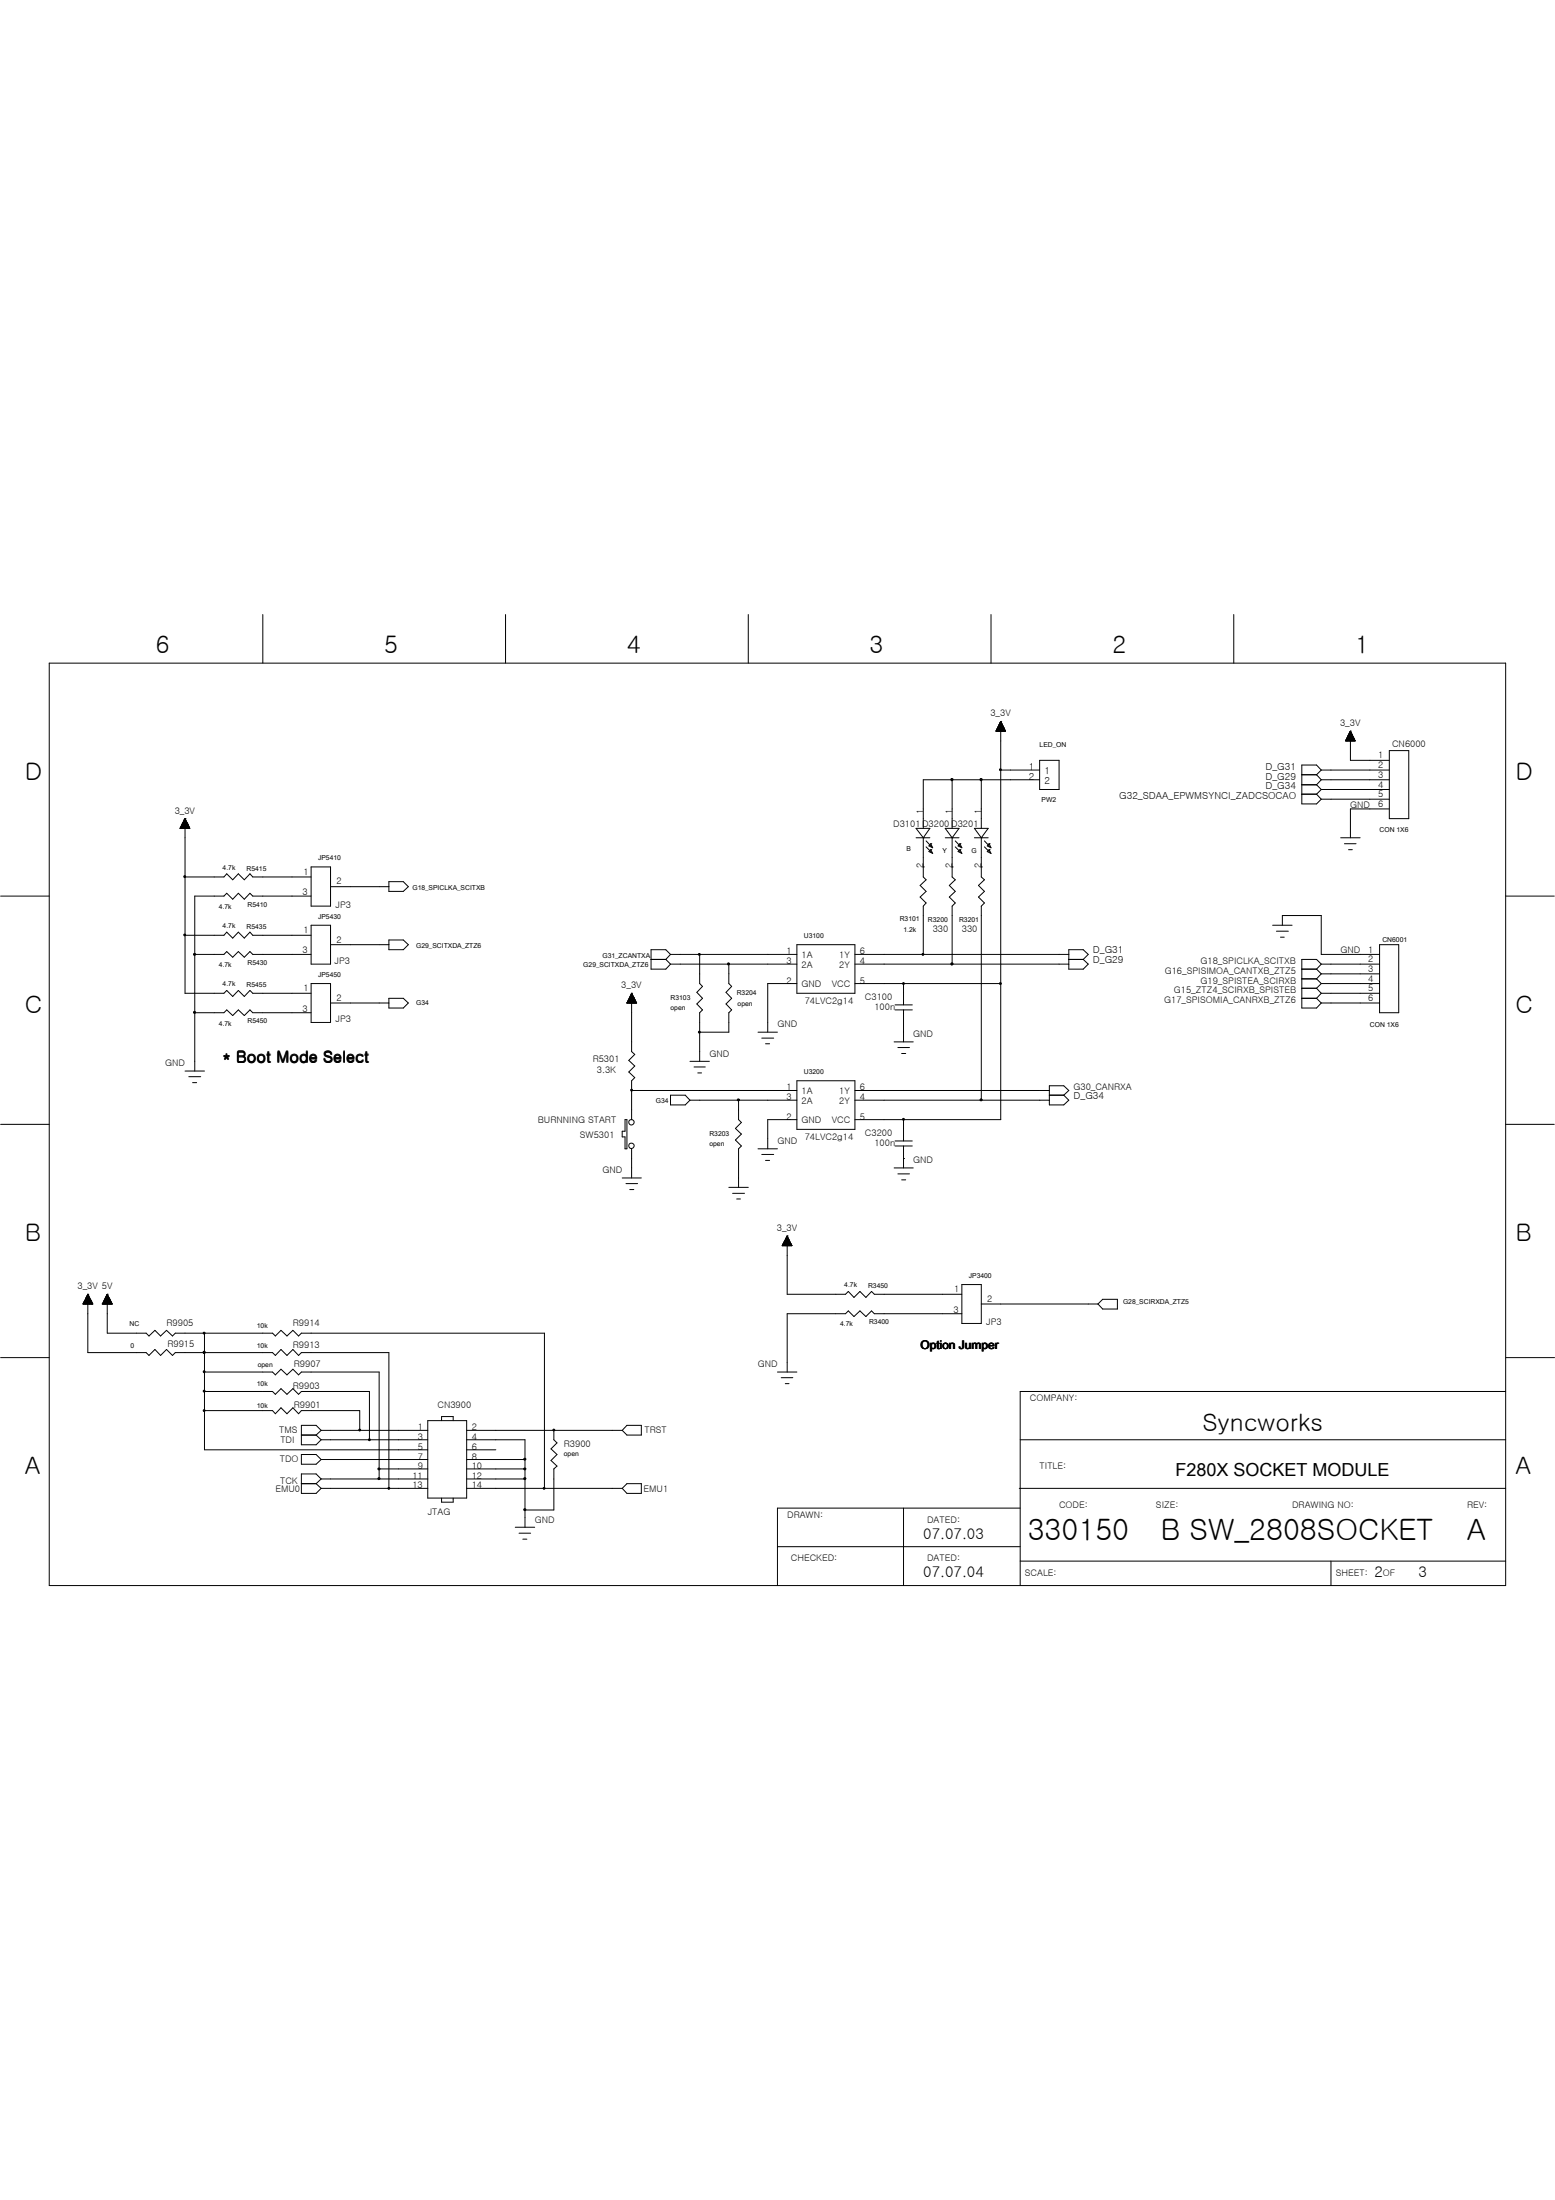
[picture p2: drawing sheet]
<svg xmlns="http://www.w3.org/2000/svg" width="210mm" height="297mm" viewBox="0 0 210 297" stroke-linecap="round" stroke-linejoin="round" font-family="sans-serif">
<g fill="none" stroke="#000" stroke-width=".13">
<path d="M6.6 89.5h196.6v124.6h-196.6zM35.5 83v6.5M68.2 83v6.5M101 83v6.5M133.8 83v6.5M134.5 98.7h1.2M134.5 98.6v.1M134.5 98.6h1.2M134.5 98.6h1.2v.1M134.5 98.5h1.1M134.6 98.5h1v.2M134.6 98.4h1"/>
<path d="M134.6 98.4v.3M134.6 98.7v-.4h1v.4M134.7 98.3h.9M134.7 98.3h.8v.4M134.7 98.2v.5M134.7 98.2h.8M134.7 98.7v-.6h.8v.6M134.7 98.1h.7M134.8 98h.6v.7M134.8 98h.5v.7M134.9 97.8h.4v.9M134.9 97.8v.9"/>
<path d="M134.9 97.8h.4M134.9 97.7h.4v1M134.9 97.7v1M135 97.7h.2M135 97.6h.2v1.1M135 97.6v1.1M135 97.6h.2M135 97.5h.1v1.2M135.1 97.4h.1M135.1 97.4v53.8h-19.7M135.1 97.4l-.6 1.3M135.1 97.4l.6 1.3"/>
<path d="M135.1 97.5l-.1 1.2M135.3 97.9h-.5v.8M135.4 98h-.6v.7M166.5 83v6.5M181.7 100h1.2M181.7 99.9v.1M181.7 99.9h1.2M181.7 99.8h1.1M181.8 99.8h1v.2M181.8 99.6h.9M181.9 99.6h.8v.4M181.9 99.5v.5"/>
<path d="M181.9 99.5h.8M181.9 99.5h.8v.5M181.9 99.4v.6M181.9 99.4h.7M181.9 99.4h.7v.6M181.9 99.3v.7M182 99.3h.6M182 99.2h.5v.8M182.1 99.1h.4v.9M182.1 99h.4v1M182.1 99v1M182.2 99h.2"/>
<path d="M182.2 98.9h.2v1.1M182.2 98.9v1.1M182.2 98.9h.1M182.2 98.8h.1v1.2M182.2 98.8v1.2M182.2 98.8h.1M182.3 98.7h.1M182.3 98.7v4h5.2M182.3 98.7l-.6 1.3M182.3 98.7l.6 1.3M182.5 99.1h-.4v.9M182.5 99.2h-.5v.8"/>
<path d="M182.8 99.7h-1v.3M24.3 111.8h1.3M24.3 111.7h1.3M24.3 111.8h.1M24.4 111.8v-.1h1.2v.1M24.4 111.6h1.1M24.5 111.6h1v.2M24.5 111.5h1M24.5 111.5v.3M24.5 111.5h.9v.3M24.5 111.4v.4M24.6 111.4h.8"/>
<path d="M24.6 111.8v-.5h.8v.5M24.6 111.3h.8M24.6 111.3h.8v.5M24.6 111.2v.6M24.6 111.2h.7M24.7 111.2h.6v.6M24.7 111h.5v.8M24.8 111h.4v.8M24.8 110.9v.9M24.8 110.9h.3M24.8 110.8h.3v1M24.8 110.8v1"/>
<path d="M24.8 118.3h.2v.1h-.2zM24.8 110.8h.3M24.8 110.7h.3v1.1M24.8 110.7v1.1M24.9 110.7h.2M24.9 110.6h.1v1.2M25 110.5h.1M25 110.5l-.7 1.3h1.3M25 110.5v23.6h5.2l.4-.4 .8 .8 .8-.8 .8 .8 .7-.8 .4 .4h7.9M25 118.4h5.2l.4-.4 .8 .8 .8-.8 .8 .8 .7-.8 .4 .4h7.9M25 110.5l.6 1.3M25 110.6l-.1 1.2"/>
<path d="M25.2 111h-.5v.8M25.3 111.1h-.6v.7M42 117.1h2.6v5.2h-2.6zM44.6 119.7h7.9M52.5 119h1.9l.7 .7-.7 .7h-1.9zM123.7 113.1h1.8M123.7 111.8h1.8l-.9 1.3zM124.6 113.1h.1M124.6 117.1h.1M124.6 113.1v5.3l.4 .4-.8 .7 .8 .9-.8 .7 .8 .8-.4 .4v6.6M125 113.5l.8 .8M125 114.3l.8 .8"/>
<path d="M125.6 114.7h.1M125.6 113.9h.1M125.6 114.7l.3 .5-.5-.2zM125.6 113.9l.3 .6-.5-.3zM127.6 113.1h1.9M127.6 111.8h1.9l-1 1.3zM128.4 105.1h.2v.3h-.2zM128.5 113.1h.1M128.5 117.1h.1M128.5 105.3v6.5M128.5 113.1v5.3l.4 .4-.8 .7 .8 .9-.8 .7 .8 .8-.4 .4v7.9M128.9 113.5l.8 .8"/>
<path d="M128.9 114.3l.8 .8M129.6 114.7h.1M129.6 113.9h.1M129.6 114.7l.2 .5-.5-.2zM129.6 113.9l.2 .6-.5-.3zM131.5 113.1h1.9M131.5 111.8h1.9l-.9 1.3zM132.3 105.1h.2v.3h-.2zM132.5 113.1h.1M132.5 117.1h.1M132.5 105.3v6.5M132.5 113.1v5.3l.4 .4-.8 .7 .8 .9-.8 .7 .8 .8-.4 .4v26.2"/>
<path d="M132.9 113.5l.7 .8M132.9 114.3l.7 .8M133.5 114.7h.1M133.5 113.9h.1M133.5 114.7l.3 .5-.5-.2zM133.5 113.9l.3 .6-.5-.3zM134.9 103.8h.2v.2h-.2zM135.1 104h5.2M140.3 105.3h-15.7v6.5M140.3 102.7h2.7v3.9h-2.7zM175.7 104.6h2M175.7 106h2"/>
<path d="M175.7 107.2h2M177.7 104.6l.7 .7M177.7 106l.7 .6M177.7 107.2l.7 .7M178.4 104h9.1M178.4 105.3h9.1M178.4 106.6h9.1M178.4 107.9h9.1M178.4 104l-.7-.7h-2v5.2h2l.7-.6M178.4 104l-.7 .6M178.4 105.3l-.7 .7M178.4 106.6l-.7 .6"/>
<path d="M181 113.1h2.6M181.5 113.9h1.5M181.7 100v-.1h1.1v.1M181.8 100v-.3h1v.3M182 114.7h.5M187.5 101.3h2.7v9.2h-2.7zM187.5 109.2h-5.2v3.9M.1 121h6.5M24.8 126.1h.2v.2h-.2zM25 126.3h5.2l.4-.4 .8 .8 .8-.8 .8 .8 .7-.8 .4 .4h7.9M26.2 128.8h.2v.1l-.2 .1v-.1zM26.2 136.6h.2v.1l-.2 .1z"/>
<path d="M26.3 128.9h3.9l.4-.4 .8 .7 .8-.7 .8 .7 .7-.7 .4 .4h7.9M26.3 136.7h3.9l.4-.3 .8 .7 .8-.7 .8 .7 .7-.7 .4 .3h7.9M42 121h-7.9l-.4-.4-.7 .8-.8-.8-.8 .8-.8-.8-.4 .4h-3.9v23.6M42 132.8h2.6v5.2h-2.6zM42 124.9h2.6v5.3h-2.6zM44.6 127.6h7.9M44.6 135.4h7.9M52.5 134.8h1.9l.7 .6-.7 .7h-1.9zM52.5 126.9h1.9l.7 .7-.7 .6h-1.9zM84.6 135.4h1.3M84.7 135.3h1.2M84.7 135.4v-.1h1.2v.1"/>
<path d="M84.8 135.2h1M84.8 135.4v-.2h1v.2M84.8 135.1h1M84.8 135.4v-.4h1v.4M84.8 135h.9M84.9 135.4v-.4h.8v.4M84.9 134.9h.8M84.9 135.4v-.6h.7v.6M84.9 134.8h.7M85 134.7h.6M85 134.6h.5M85 135.4v-.9h.5v.9"/>
<path d="M85.1 134.5h.3M85.1 134.4h.3M85.2 134.3h.1M85.2 135.4v-1.2h.1v1.2M85.3 134.1h.1M85.3 134.1v7.9l.4 .4-.8 .8 .8 .7-.8 .8 .8 .8-.4 .4v5.3M85.3 134.1l.6 1.3h-1.3M85.3 134.1l-.7 1.3M85.3 134.2h.1M85.4 134.3h-.2v1.1M85.4 134.3v1.1M85.4 134.5h-.3v.9"/>
<path d="M85.4 134.4v1M85.6 134.7h-.6v.7M85.6 134.6v.8M85.6 134.7v.7M87.9 129.5h2M89.9 129.5l.6 .7M90.5 128.9h17.1M90.5 130.2h17.1M90.5 128.9l-.6-.7h-2v2.7h2l.6-.7M90.5 128.9l-.6 .6M94.3 128.8h.2v.1h-.2zM94.3 139.3h.2v.1h-.2z"/>
<path d="M94.4 128.9v3.9l.4 .4-.7 .8 .7 .8-.7 .8 .7 .8-.4 .3v6.6M98.2 130h.2l.1 .1-.2 .2-.1-.1zM98.4 130.2v2.6l.4 .4-.8 .8 .8 .8-.8 .8 .8 .8-.4 .3v2.7h-4M102.3 139.4h2.6M107.6 127.6h7.8v6.5h-7.8zM107.6 132.8h-4v6.6M115.4 128.9h28.9M115.4 132.8h19.7M115.4 130.2h28.9M120.8 136.4h2.3M120.8 135.7h2.3M121.9 132.7h.1v.2h-.1z"/>
<path d="M122 132.8v2.9M122 136.4v4.3M124.5 128.8h.2v.1h-.2zM128.4 130h.2v.2h-.2zM134.9 132.7h.2v.2h-.2zM144.3 128.2h1.9l.7 .7-.7 .6 .7 .7-.7 .7h-1.9zM144.3 129.5h1.9M171.8 124.9h2.6M172.3 125.7h1.6M172.8 126.5h.6M173.1 124.9v-1.3h5.3v5.3h7.8M175.7 134.8h2"/>
<path d="M175.7 130.9h2M175.7 132.2h2M175.7 133.4h2M177.7 130.9l.7 .6M177.7 132.2l.7 .6M177.7 133.4l.7 .7M177.7 134.8l.7 .6M178.4 134.1h7.8M178.4 132.8h7.8M178.4 130.2h7.8M178.4 135.4h7.8M178.4 131.5h7.8"/>
<path d="M178.4 130.2l-.7-.7h-2v6.6h2l.7-.7M178.4 130.2l-.7 .7M178.4 131.5l-.7 .7M178.4 132.8l-.7 .6M178.4 134.1l-.7 .7M186.2 127.6h2.6v9.1h-2.6zM203.2 121h6.6M.1 151.8h6.5M25 144.6h2.6M25.5 145.4h1.6M26 146.2h.5M84 159h2.6"/>
<path d="M84.4 151.2h.2v3.9h-.2v-1.6h-.4v-.8h.4zM84.5 159.8h1.6M85.2 147.1h.1v.2h-.1zM85.3 147.2h.1M85.3 147.2h22.3M85.3 155.1v3.9M90.5 147.9h2l.6 .6-.6 .7h-2zM93.1 148.5h14.5M93.1 143.3h2.7M93.7 144.1h1.5M94.2 144.9h.5M99.6 148.4h.2v.1l-.1 .1h-.1z"/>
<path d="M99.7 148.5v2.7l.4 .4-.8 .8 .8 .7-.8 .8 .8 .8-.4 .4v5.2M102.3 155.1h2.6M102.8 140.2h1.6M102.8 155.9h1.6M103.3 140.9h.6M103.3 156.7h.6M107.6 145.9h7.8v6.6h-7.8zM107.6 151.2h-4v3.9M115.4 147.2h26.2M115.4 148.5h26.2M120.7 140.7h2.6M120.7 157.7h2.6"/>
<path d="M120.8 154.7h2.3M120.8 154.1h2.3M121.2 141.4h1.6M121.2 158.5h1.6M121.7 142.2h.6M121.7 159.3h.6M121.9 151h.1v.2h-.1zM122 156.4h.1M122 151.2v2.9M122 154.7v3M132.3 148.4h.2l.1 .1-.2 .1h-.1zM141.6 146.6h2l.7 .6-.7 .7 .7 .6-.7 .7h-2z"/>
<path d="M141.6 147.9h2M203.2 151.8h6.6M11.2 176l1.3 .1M11.2 176v.1M11.3 176h1.2M11.3 175.9h1.1v.2M11.3 175.9v.2M11.3 175.9h1.1M11.3 175.8h1.1v.3M11.3 175.7h1.1M11.3 175.8v.3M11.4 176.1v-.4h1v.4"/>
<path d="M11.4 175.6h.9M11.5 175.6h.8v.5M11.5 176.1v-.6h.7v.6M11.5 175.4h.7M11.6 175.4h.5v.7M11.6 175.3v.8M11.6 175.3h.5M11.6 175.3h.5v.8M11.6 175.2v.9M11.6 175.2h.5M11.6 175.2h.5v.9M11.6 175.1v1"/>
<path d="M11.7 175.1h.3M11.7 175.1h.3v1M11.8 175h.2v1.1M11.8 174.8h.1v1.3M11.8 174.8v1.3M11.9 174.8h.1M11.9 174.8v7.8h7.8l.4 .4 .8-.8 .8 .8 .8-.8 .8 .8 .4-.4h13.1l.4 .4 .7-.8 .8 .8 .8-.8 .8 .8 .4-.4h11.8v18.4M11.9 174.8l.6 1.3h-1.3M11.9 174.8l-.7 1.3M11.9 174.9h-.1v1.2M12 175h-.3v1.1M12.3 175.6h-.8v.5"/>
<path d="M13.8 176l1.3 .1M13.8 176v.1M13.9 176h1.2M13.9 175.9h1.2v.2M13.9 175.9h1.1M13.9 175.9v.2M14 175.8h1v.3M14 175.8v.3M14 175.7h1M14 176.1v-.4h.9v.4M14.1 175.6h.8M14.1 175.6h.8v.5"/>
<path d="M14.1 175.6v.5M14.1 176.1v-.6h.8v.6M14.1 175.4h.7M14.2 175.4h.6v.7M14.2 175.3h.6v.8M14.2 175.2v.9M14.3 175.2h.4M14.3 175.2h.4v.9M14.3 175.1v1M14.3 175.1h.3M14.3 175.1h.3v1M14.3 175v1.1"/>
<path d="M14.4 175h.2M14.4 175h.2v1.1M14.4 174.8h.1v1.3M14.5 174.8h.1M14.5 174.8v5.2h5.2l.4 .4 .8-.8 .8 .8 .8-.8 .8 .8 .4-.4h13.1l.4 .4 .7-.8 .8 .8 .8-.8 .8 .8 .4-.4h32.8v21M14.5 174.8l.7 1.3h-1.4zM14.5 174.8h-.1v1.3M14.6 174.9h-.2v1.2M14.8 175.3h-.6v.8M27.5 179.9h.1v.2h-.1zM85 160.6h.6M98.4 160.3h2.6"/>
<path d="M98.9 161.1h1.6M99.4 161.9h.5M105.6 168.2h1.3M105.6 168.1h1.2M105.7 168.2v-.1h1.1v.1M105.7 168h1.1M105.7 168.2v-.3h1.1v.3M105.7 167.9h1.1M105.7 168.2v-.3h1v.3M105.8 167.8h.9M105.8 168.2v-.5h.8v.5M105.8 167.7h.8"/>
<path d="M105.9 168.2v-.6h.7v.6M105.9 167.6h.7M106 167.5h.5M106 167.3h.5M106 168.2v-.9h.5v.9M106.1 167.3h.3M106.1 167.2h.3v1M106.1 168.2v-1.1h.2v1.1M106.2 167h.1M106.3 166.9h.1M106.3 166.9v7.9h7.8l.4-.4 .8 .8 .8-.8 .8 .8 .7-.8 .4 .4h11.8M106.3 166.9l.6 1.3"/>
<path d="M106.3 166.9l-.7 1.3h1.3M106.3 167h-.1v1.2M106.3 167v1.2M106.4 167.2h-.3v1M106.5 167.4h-.5v.8M106.5 167.4v.8M106.6 167.5h-.6v.7M106.6 167.5v.7M129.8 173.4h2.7v5.3h-2.7zM129.8 177.4h-11.8l-.4-.4-.7 .8-.8-.8-.8 .8-.8-.8-.4 .4h-7.8v7.9M132.5 176.1h15.7M148.2 176.1l.6-.7h2v1.3h-2z"/>
<path d="M.1 183.3h6.5M27.5 182.5h.1l.1 .1-.1 .2-.1-.1zM27.5 185.1h.1v.2h-.1zM27.5 187.7h.1v.2h-.1zM27.5 190.4h.1v.1h-.1zM27.6 182.6h.1M27.6 187.9h9.2l.4 .4 .7-.8 .8 .8 .8-.8 .8 .8 .4-.4h9.2v6.5M27.6 190.5h9.2l.4 .4 .7-.8 .8 .8 .8-.8 .8 .8 .4-.4h7.9v2.6M27.6 185.3h9.2l.4 .3 .7-.7 .8 .7 .8-.7 .8 .7 .4-.3h10.5v14.4M27.6 180v15.7h30.1M40.7 193.8h2M40.7 196.4h2l.6 .7-.6 .6h-2z"/>
<path d="M42.7 193.8l.6 .6M43.3 194.4h14.4M43.3 193.1h14.4M43.3 197.1h14.4M43.3 199.7h14.4M43.3 193.1l-.6 .7M43.3 193.1l-.6-.7h-2v2.7h2l.6-.7M43.3 199.7l-.6-.7h-2v2.6h2l.6-.6M43.3 199.7l-.6 .6M48.5 193h.1v.2h-.1zM49.8 194.3h.1v.2h-.1zM51 199.5h.3v.1l-.2 .2-.1-.1z"/>
<path d="M51 198.2h.3v.1l-.2 .2-.1-.1zM51.2 198.3h6.5M57.7 191.8h5.3v10.5h-5.3zM59.6 191.8v-.5h1.6v.5M63 194.4h7.9v11.8M63 193.1h21M63 195.7h3.9M63 197.1h7.9M63 198.3h7.9M63 199.7h7.9M70.7 196.9h.2l.1 .1-.2 .1h-.1zM70.7 198.2h.2l.1 .1-.2 .2-.1-.1z"/>
<path d="M70.7 199.5h.2l.1 .1-.2 .2-.1-.1zM74.7 193h.1v.2h-.1zM74.8 193.1h.1M74.8 193.1v1.3l.4 .4-.8 .8 .8 .8-.8 .8 .8 .8-.4 .3v5.6h-3.9M84.6 192.4h2v1.4h-2l-.6-.7zM104.9 185.3h2.7M105.5 186h1.5M106 186.8h.5M137.7 194.4h65.5M203.2 187.9h-65.5v26.2M203.3 183.3h6.5M40.7 200.3h2"/>
<path d="M42.7 200.3l.6 .7M43.3 201h14.4M52.4 200.9h.2v.1h-.2zM59.6 202.3v.5h1.6v-.5M63 201h21M69.6 206.2h2.6M70.1 207h1.5M70.6 207.8h.5M70.7 203.7h.2l.1 .1-.2 .2-.1-.1zM73.4 200.9h.1v.1h-.1zM84.6 200.3h2v1.3h-2l-.6-.6zM104.9 208.8h32.8"/>
<path d="M122 203.6v10.5M137.6 201h65.6M137.7 203.6h-32.8v10.5M137.7 210.8h65.5M179.7 210.8v3.3"/>
<circle cx="85.2" cy="151.5" r=".37"/>
<circle cx="85.2" cy="154.7" r=".37"/>
</g>
<g fill="#000">
<path d="M24.8 118.3h.2v.1h-.2z" fill-rule="evenodd"/>
<path d="M128.4 105.1h.2v.3h-.2z" fill-rule="evenodd"/>
<path d="M132.3 105.1h.2v.3h-.2z" fill-rule="evenodd"/>
<path d="M134.9 103.8h.2v.2h-.2z" fill-rule="evenodd"/>
<path d="M24.8 126.1h.2v.2h-.2z" fill-rule="evenodd"/>
<path d="M26.2 128.8h.2v.1l-.2 .1v-.1z" fill-rule="evenodd"/>
<path d="M26.2 136.6h.2v.1l-.2 .1z" fill-rule="evenodd"/>
<path d="M94.3 128.8h.2v.1h-.2z" fill-rule="evenodd"/>
<path d="M94.3 139.3h.2v.1h-.2z" fill-rule="evenodd"/>
<path d="M98.2 130h.2l.1 .1-.2 .2-.1-.1z" fill-rule="evenodd"/>
<path d="M121.9 132.7h.1v.2h-.1z" fill-rule="evenodd"/>
<path d="M124.5 128.8h.2v.1h-.2z" fill-rule="evenodd"/>
<path d="M128.4 130h.2v.2h-.2z" fill-rule="evenodd"/>
<path d="M134.9 132.7h.2v.2h-.2z" fill-rule="evenodd"/>
<path d="M85.2 147.1h.1v.2h-.1z" fill-rule="evenodd"/>
<path d="M99.6 148.4h.2v.1l-.1 .1h-.1z" fill-rule="evenodd"/>
<path d="M121.9 151h.1v.2h-.1z" fill-rule="evenodd"/>
<path d="M132.3 148.4h.2l.1 .1-.2 .1h-.1z" fill-rule="evenodd"/>
<path d="M27.5 179.9h.1v.2h-.1z" fill-rule="evenodd"/>
<path d="M27.5 182.5h.1l.1 .1-.1 .2-.1-.1z" fill-rule="evenodd"/>
<path d="M27.5 182.5h.1l.1 .1-.1 .2-.1-.1z" fill-rule="evenodd"/>
<path d="M27.5 185.1h.1v.2h-.1z" fill-rule="evenodd"/>
<path d="M27.5 187.7h.1v.2h-.1z" fill-rule="evenodd"/>
<path d="M27.5 190.4h.1v.1h-.1z" fill-rule="evenodd"/>
<path d="M48.5 193h.1v.2h-.1z" fill-rule="evenodd"/>
<path d="M49.8 194.3h.1v.2h-.1z" fill-rule="evenodd"/>
<path d="M51 199.5h.3v.1l-.2 .2-.1-.1z" fill-rule="evenodd"/>
<path d="M51 198.2h.3v.1l-.2 .2-.1-.1z" fill-rule="evenodd"/>
<path d="M70.7 196.9h.2l.1 .1-.2 .1h-.1z" fill-rule="evenodd"/>
<path d="M70.7 198.2h.2l.1 .1-.2 .2-.1-.1z" fill-rule="evenodd"/>
<path d="M70.7 199.5h.2l.1 .1-.2 .2-.1-.1z" fill-rule="evenodd"/>
<path d="M74.7 193h.1v.2h-.1z" fill-rule="evenodd"/>
<path d="M52.4 200.9h.2v.1h-.2z" fill-rule="evenodd"/>
<path d="M70.7 203.7h.2l.1 .1-.2 .2-.1-.1z" fill-rule="evenodd"/>
<path d="M73.4 200.9h.1v.1h-.1z" fill-rule="evenodd"/>
</g>
<g font-size="4">
<text x="138.7" y="207.9">330150</text>
<text x="156.7" y="207.9">B SW_2808SOCKET</text>
<text x="198" y="207.9">A</text>
</g>
<g font-size="3.3">
<text x="21" y="88.2">6</text>
<text x="51.9" y="88.2">5</text>
<text x="84.6" y="88.2">4</text>
<text x="117.4" y="88.2">3</text>
<text x="150.2" y="88.2">2</text>
<text x="182.9" y="88.2">1</text>
<text x="3.3" y="105.3">D</text>
<text x="204.6" y="105.3">D</text>
<text x="3.3" y="136.7">C</text>
<text x="204.6" y="136.7">C</text>
<text x="3.3" y="167.6">B</text>
<text x="204.6" y="167.6">B</text>
<text x="162.3" y="193.2">Syncworks</text>
<text x="3.3" y="199">A</text>
<text x="204.6" y="199">A</text>
</g>
<text font-size="2.4" x="158.7" y="199.2">F280X SOCKET MODULE</text>
<text font-size="2.2" x="30.1" y="143.4">* Boot Mode Select</text>
<g font-size="2">
<text x="124.6" y="207.7">07.07.03</text>
<text x="124.6" y="213">07.07.04</text>
<text x="185.5" y="213">2</text>
<text x="191.5" y="213">3</text>
</g>
<text font-size="1.6" x="124.3" y="182.1">Option Jumper</text>
<g font-size="1.3">
<text x="138.9" y="104">1</text>
<text x="138.9" y="105.3">2</text>
<text x="141" y="104.5">1</text>
<text x="141" y="105.8">2</text>
<text x="151.1" y="107.9">G32_SDAA_EPWMSYNCI_ZADCSOCAO</text>
<text x="170.8" y="104">D_G31</text>
<text x="170.8" y="105.3">D_G29</text>
<text x="170.8" y="106.6">D_G34</text>
<text x="147.5" y="128.7">D_G31</text>
<text x="147.5" y="130">D_G29</text>
<text x="144.9" y="148.4">D_G34</text>
</g>
<g font-size="1.2">
<text x="133.7" y="96.7">3_3V</text>
<text x="180.9" y="98.1">3_3V</text>
<text x="187.9" y="100.9">CN6000</text>
<text x="186" y="102.4">1</text>
<text x="186" y="103.7">2</text>
<text x="186" y="105">3</text>
<text x="186" y="106.3">4</text>
<text x="186" y="107.7">5</text>
<text x="23.6" y="109.9">3_3V</text>
<text x="120.6" y="111.7">D3101D3200 D3201</text>
<text x="124.6" y="109.9" transform="rotate(-90 124.6 109.9)">1</text>
<text x="128.5" y="109.9" transform="rotate(-90 128.5 109.9)">1</text>
<text x="132.5" y="109.9" transform="rotate(-90 132.5 109.9)">1</text>
<text x="182.2" y="109.1">GND</text>
<text x="186" y="108.9">6</text>
<text x="41" y="118.2">1</text>
<text x="45.4" y="119.4">2</text>
<text x="124.6" y="117.1" transform="rotate(-90 124.6 117.1)">2</text>
<text x="128.5" y="117.1" transform="rotate(-90 128.5 117.1)">2</text>
<text x="132.5" y="117.1" transform="rotate(-90 132.5 117.1)">2</text>
<text x="40.9" y="120.9">3</text>
<text x="41" y="126">1</text>
<text x="45.3" y="122.6">JP3</text>
<text x="125.9" y="125.9">330</text>
<text x="129.8" y="125.9">330</text>
<text x="40.9" y="128.7">3</text>
<text x="45.2" y="130.2">JP3</text>
<text x="45.4" y="127.3">2</text>
<text x="106.2" y="128.9">1</text>
<text x="106.2" y="130.2">3</text>
<text x="108.2" y="129.4">1A</text>
<text x="108.2" y="130.7">2A</text>
<text x="113.3" y="130.7">2Y</text>
<text x="113.3" y="129.4">1Y</text>
<text x="116.1" y="130.2">4</text>
<text x="116.1" y="128.9">6</text>
<text x="157.2" y="131.5">G16_SPISIMOA_CANTXB_ZTZ5</text>
<text x="162.1" y="130.2">G18_SPICLKA_SCITXB</text>
<text x="180.9" y="128.7">GND</text>
<text x="184.7" y="128.6">1</text>
<text x="184.7" y="129.9">2</text>
<text x="184.7" y="131.2">3</text>
<text x="40.9" y="136.6">3</text>
<text x="41" y="133.9">1</text>
<text x="45.3" y="137.9">JP3</text>
<text x="45.4" y="135.2">2</text>
<text x="83.9" y="133.4">3_3V</text>
<text x="106.2" y="132.8">2</text>
<text x="108.2" y="133.3">GND</text>
<text x="108.6" y="135.6">74LVC2g14</text>
<text x="112.3" y="133.3">VCC</text>
<text x="116.1" y="132.8">5</text>
<text x="116.8" y="135">C3100</text>
<text x="118" y="136.4">100n</text>
<text x="157.1" y="135.4">G17_SPISOMIA_CANRXB_ZTZ6</text>
<text x="158.5" y="134.1">G15_ZTZ4_SCIRXB_SPISTEB</text>
<text x="162.1" y="132.8">G19_SPISTEA_SCIRXB</text>
<text x="184.7" y="132.5">4</text>
<text x="184.7" y="133.9">5</text>
<text x="184.7" y="135.2">6</text>
<text x="22.3" y="143.9">GND</text>
<text x="80" y="143.4">R5301</text>
<text x="95.8" y="142.7">GND</text>
<text x="104.9" y="138.7">GND</text>
<text x="123.3" y="140">GND</text>
<text x="80.6" y="144.9">3.3K</text>
<text x="106.2" y="147.2">1</text>
<text x="106.2" y="148.5">3</text>
<text x="108.2" y="147.7">1A</text>
<text x="108.2" y="149.1">2A</text>
<text x="113.3" y="149.1">2Y</text>
<text x="113.3" y="147.7">1Y</text>
<text x="116.1" y="148.5">4</text>
<text x="116.1" y="147.2">6</text>
<text x="144.9" y="147.1">G30_CANRXA</text>
<text x="72.6" y="151.7">BURNNING START</text>
<text x="78.3" y="153.6">SW5301</text>
<text x="104.9" y="154.4">GND</text>
<text x="106.2" y="151.2">2</text>
<text x="108.2" y="151.7">GND</text>
<text x="108.6" y="153.9">74LVC2g14</text>
<text x="112.3" y="151.7">VCC</text>
<text x="116.1" y="151.2">5</text>
<text x="116.8" y="153.4">C3200</text>
<text x="118" y="154.7">100n</text>
<text x="81.3" y="158.4">GND</text>
<text x="123.3" y="157.1">GND</text>
<text x="104.9" y="166.2">3_3V</text>
<text x="10.5" y="174.1">3_3V 5V</text>
<text x="22.5" y="179.1">R9905</text>
<text x="39.5" y="179.1">R9914</text>
<text x="128.7" y="177.2">3</text>
<text x="128.8" y="174.5">1</text>
<text x="133.1" y="178.9">JP3</text>
<text x="133.3" y="175.8">2</text>
<text x="22.6" y="181.8">R9915</text>
<text x="39.5" y="181.9">R9913</text>
<text x="39.7" y="184.6">R9907</text>
<text x="102.3" y="184.6">GND</text>
<text x="39.5" y="187.5">R9903</text>
<text x="39.7" y="190.1">R9901</text>
<text x="59.1" y="190.1">CN3900</text>
<text x="139" y="189.2">COMPANY:</text>
<text x="37.7" y="193.5">TMS</text>
<text x="37.8" y="197.4">TDO</text>
<text x="37.8" y="194.8">TDI</text>
<text x="56.4" y="193.1">1</text>
<text x="56.4" y="194.4">3</text>
<text x="56.4" y="195.7">5</text>
<text x="56.4" y="197.1">7</text>
<text x="63.7" y="193.1">2</text>
<text x="63.7" y="194.4">4</text>
<text x="63.7" y="195.7">6</text>
<text x="63.7" y="197.1">8</text>
<text x="76.1" y="195.3">R3900</text>
<text x="87" y="193.5">TRST</text>
<text x="37.2" y="201.4">EMU0</text>
<text x="37.8" y="200.3">TCK</text>
<text x="55.7" y="199.7">11</text>
<text x="55.7" y="201">13</text>
<text x="56.4" y="198.3">9</text>
<text x="63.7" y="198.3">10</text>
<text x="63.7" y="199.7">12</text>
<text x="63.7" y="201">14</text>
<text x="86.9" y="201.4">EMU1</text>
<text x="140.3" y="198.3">TITLE:</text>
<text x="143" y="203.6">CODE:</text>
<text x="156" y="203.6">SIZE:</text>
<text x="174.4" y="203.6">DRAWING NO:</text>
<text x="198" y="203.6">REV:</text>
<text x="57.7" y="204.5">JTAG</text>
<text x="72.2" y="205.6">GND</text>
<text x="106.3" y="204.9">DRAWN:</text>
<text x="125.1" y="205.6">DATED:</text>
<text x="106.8" y="210.8">CHECKED:</text>
<text x="125.1" y="210.8">DATED:</text>
<text x="138.3" y="212.8">SCALE:</text>
<text x="180.3" y="212.8">SHEET:</text>
<text x="186.7" y="212.8">OF</text>
</g>
<g font-size=".9">
<text x="140.3" y="100.9">LED_ON</text>
<text x="140.6" y="108.3">PW2</text>
<text x="186.2" y="112.4">CON 1X6</text>
<text x="30.1" y="117.5">4.7k</text>
<text x="33.3" y="117.6">R5415</text>
<text x="42.9" y="116.2">JP5410</text>
<text x="122.4" y="114.9">B</text>
<text x="127.2" y="115.1">Y</text>
<text x="131.1" y="115.2">G</text>
<text x="29.5" y="122.7">4.7k</text>
<text x="30.1" y="125.3">4.7k</text>
<text x="33.3" y="125.5">R5435</text>
<text x="33.4" y="122.5">R5410</text>
<text x="42.9" y="124">JP5430</text>
<text x="55.7" y="120.2">G18_SPICLKA_SCITXB</text>
<text x="121.5" y="124.4">R3101</text>
<text x="122" y="125.9">1.2k</text>
<text x="125.3" y="124.5">R3200</text>
<text x="129.5" y="124.5">R3201</text>
<text x="29.5" y="130.6">4.7k</text>
<text x="33.4" y="130.3">R5430</text>
<text x="42.9" y="131.9">JP5450</text>
<text x="56.2" y="128">G29_SCITXDA_ZTZ6</text>
<text x="78.7" y="130.6">G29_SCITXDA_ZTZ6</text>
<text x="81.3" y="129.4">G31_ZCANTXA</text>
<text x="108.5" y="126.7">U3100</text>
<text x="186.6" y="127.2">CN6001</text>
<text x="30.1" y="133.2">4.7k</text>
<text x="33.3" y="133.3">R5455</text>
<text x="56.2" y="135.7">G34</text>
<text x="90.5" y="135">R3103</text>
<text x="90.5" y="136.4">open</text>
<text x="99.4" y="134.4">R3204</text>
<text x="99.6" y="135.8">open</text>
<text x="29.5" y="138.5">4.7k</text>
<text x="33.4" y="138.2">R5450</text>
<text x="184.9" y="138.6">CON 1X6</text>
<text x="88.5" y="148.9">G34</text>
<text x="108.5" y="145">U3200</text>
<text x="95.8" y="153.4">R3203</text>
<text x="95.8" y="154.7">open</text>
<text x="114" y="173.8">4.7k</text>
<text x="117.2" y="173.9">R3450</text>
<text x="130.8" y="172.5">JP3400</text>
<text x="17.5" y="179.1">NC</text>
<text x="34.7" y="179.2">10k</text>
<text x="113.4" y="179.1">4.7k</text>
<text x="117.3" y="178.8">R3400</text>
<text x="151.6" y="176.1">G28_SCIRXDA_ZTZ5</text>
<text x="17.6" y="181.9">0</text>
<text x="34.7" y="181.9">10k</text>
<text x="34.8" y="184.6">open</text>
<text x="34.7" y="190.1">10k</text>
<text x="34.7" y="187.2">10k</text>
<text x="76.1" y="196.6">open</text>
</g>
</svg>
